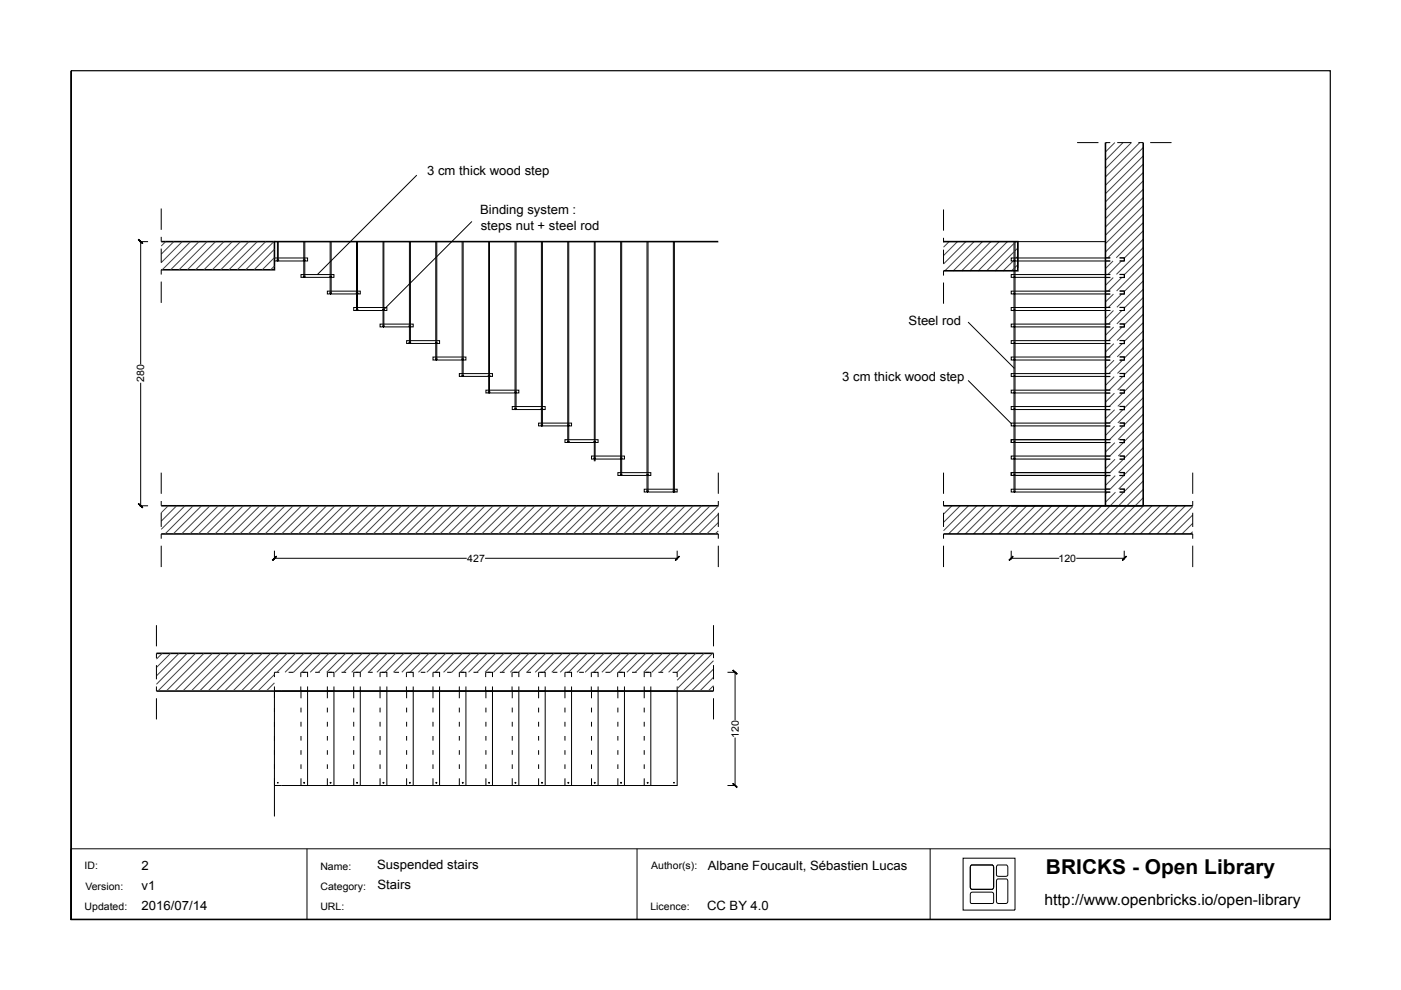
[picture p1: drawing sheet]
<svg xmlns="http://www.w3.org/2000/svg" width="297mm" height="210mm" viewBox="0 0 297 210" stroke-linecap="round" stroke-linejoin="round" font-family="sans-serif">
<path d="M34.2 51.2h24v6h-24M34.2 107.2h118.1M34.2 113.2h118.1" fill="none" stroke="#000" stroke-width=".34"/>
<path d="M200 107.2h.1" fill="none" stroke="#404040" stroke-width=".21"/>
<g fill="none" stroke="#404040" stroke-width=".21">
<path d="M234.6 30.2l-.2 .2M236.4 30.2l-2 2M238.1 30.2l-3.7 3.8M239.9 30.2l-5.5 5.5M241.7 30.2l-7.3 7.3M242.4 31.3l-8 8M242.4 33.1l-8 8M242.4 34.8l-8 8M242.4 36.6l-8 8M242.4 38.4l-8 8M201.2 51.2l-1.2 1.2M203 51.2l-3 3"/>
<path d="M204.8 51.2l-4.8 4.8M206.5 51.2l-6.2 6.2M208.3 51.2l-6.2 6.2M210.1 51.2l-6.2 6.2M211.9 51.2l-6.3 6.2M213.6 51.2l-6.2 6.2M214.8 55.3l-2.1 2.1M215 51.6l-5.8 5.8M215 53.4l-4 4M215 56.9l-.5 .5M215.4 51.2l-.2 .2M215.8 52.6l-.6 .6"/>
<path d="M215.8 54.4l-.4 .3M215.8 56.1l-.6 .6M236 55.3l-1.6 1.6M236 58.9l-1.6 1.6M237.8 55.3l-2.9 2.9M237.8 58.9l-2.8 2.8M242.4 40.1l-8 8M242.4 41.9l-8 8M242.4 43.7l-8 8M242.4 45.4l-8 8M242.4 47.2l-7.5 7.5M242.4 48.9l-5.7 5.8"/>
<path d="M242.4 50.7l-4 4M242.4 52.5l-5.7 5.7M242.4 54.3l-4 3.9M242.4 56l-5.7 5.7M242.4 57.8l-4 4M242.4 59.6l-5.6 5.6M234.4 72.9h.1M236.1 62.4l-1.7 1.6M236.1 65.8l-1.7 1.8M236.1 69.3l-1.7 1.8M237.8 62.4l-2.8 2.8M237.8 65.8l-2.7 2.9"/>
<path d="M242.4 61.3l-4 4M242.4 63.1l-5.6 5.6M201.8 107.2l-1.8 1.8M203.6 107.2l-3.6 3.6M205.3 107.2l-5.3 5.3M207.1 107.2l-6 6M208.9 107.2l-6 6M210.6 107.2l-5.9 6M212.4 107.2l-6 6M214.2 107.2l-6 6M216 107.2l-6 6M217.7 107.2l-6 6"/>
<path d="M219.5 107.2l-6 6M221.3 107.2l-6.1 6M223 107.2l-6 6M224.8 107.2l-6 6M226.5 107.2l-6 6M228.3 107.2l-6 6M230.1 107.2l-6 6M231.8 107.2l-5.9 6M233.6 107.2l-6 6M235.4 107.2l-6 6M237.2 107.2l-6 6M238.9 107.2l-6 6"/>
<path d="M240.7 107.2l-6 6M242.5 107.2l-6 6M244.2 107.2l-6 6M246 107.2l-6 6M247.8 107.2l-6.1 6M249.5 107.2l-6 6M251.3 107.2l-6 6M252.9 107.4l-5.8 5.8M252.9 109.2l-4.1 4M252.9 111l-2.3 2.2M252.9 112.7l-.5 .5"/>
</g>
<path d="M58.2 51.2h94.1M200 51.2h15.8v6.2h-15.8M200 107.2h52.9M200 113.2h52.9M33.2 138.5h118.1M33.2 146.5h118.1" fill="none" stroke="#000" stroke-width=".34"/>
<g fill="none" stroke="#000" stroke-width=".21">
<path d="M58.2 54.7h7v.6h-.5v-.2h-.4v.2v-.1h.4v.1h-6.5zM58.7 55.1h.4v.2v-.1h-.4v.1zM58.8 51.2v4.1M59 51.2v4.1h-.2h.2l-.2-.1M64.3 58.6h.4v.2h-.4zM64.4 55.2h.2h-.2h.2l-.2 .1h.2M64.4 51.2v7.6M64.6 51.2v7.6h-.2h.2l-.2-.1M70 58.7h.2h-.2l.2 .1h-5.9M70 51.2v11.1M70.2 51.2v11.1M70.3 58.7l-.3 .1v-.2h.3v.2h.5v-.6h-7v.6h.5"/>
<path d="M75.6 51.2v14.6M75.8 51.2v14.6h-.2h.2h-.2h.2l-.2-.1M81.2 51.2v18.1M81.4 51.2v18.1l-.2-.1M86.8 51.2v21.6M87 51.2v21.6M92.4 51.2v25.1M92.6 51.2v25.1h-.2h.2h-.2l.2-.1h-.2M98 51.2v28.6M98.2 51.2v28.6h-.2h.2l-.2-.1M103.6 51.2v32.1M103.8 51.2v32.1l-.2-.1"/>
<path d="M109.2 51.2v35.6M109.4 51.2v35.6h-.2h.2h-.2l.2-.1h-.2M114.8 51.2v39.1M115 51.2v39.1M120.4 51.2v42.6M120.6 51.2v42.6h-.2l.2-.1h-.2M126 51.2v46.6M126.2 51.2v46.6M131.6 51.2v49.6M131.8 51.2v49.6M137.2 51.2v53.1M137.4 51.2v53.1h-.2h.2l-.2-.1"/>
<path d="M142.8 51.2v53.1M143 51.2v53.1h-.2h.2l-.2-.1M214.9 58.7l.3 .1zM214.9 55.2h.3v.1h-.3zM215 58.7h.2h-.2l.2 .1M215 55.2h.2h-.2h.2l-.2 .1h.2M215 51.2v53.1M215.2 51.2v53.1h-.2h.2l-.2-.1M215.8 56.8v-5.6h18.6v5.6M235.4 58.2h-21v.6h21M235.4 54.7h-21v.6h21M237.4 58.2h1v.6h-1"/>
<path d="M237.4 54.7h1v.6h-1M69.4 61.7h7v.6h-.5v-.2h-.4v.2h.4h-6.5zM70 62.3v-.2h.3v.2M70 62.2h.2h-.2h.2h-.2l.2 .1M70.3 62.2l-.3 .1M75 65.2h7v.6h-.5v-.2h-.4v.2v-.1h.4v.1h-6.5zM75.5 65.6h.4v.2v-.1h-.4v.1zM75.6 62.2h.2h-.2h.2h-.2l.2 .1M81.1 69.1h.4v.2h-.4zM81.2 65.7h.2h-.2l.2 .1M86.2 72.2h7v.6h-.6v-.2h-.2v.2h.2h-6.4zM86.7 72.8v-.2h.4v.2"/>
<path d="M86.8 69.2h.2h-.2l.2 .1h-5.9M86.8 72.7h.2h-.2h.2h-.2l.2 .1M87.1 69.2l-.4 .1v-.2l.9 .2v-.6h-7v.6h.5M87.1 72.7l-.4 .1M91.8 75.7h7v.6h-.5v-.2h-.4v.2v-.1h.4v.1h-6.5zM92.4 76.1h.2v.2v-.1h-.2v.1zM92.4 72.7h.2h-.2h.2h-.2l.2 .1M97.4 79.2h7v.6h-.5v-.2h-.4v.2h.4h-6.5zM97.9 79.6h.4v.2h-.4zM98 76.2h.2h-.2h.2h-.2l.2 .1M103.6 79.7l.2 .1M214.9 62.2l.3 .1z"/>
<path d="M214.9 65.7h.3v.1h-.3zM214.9 69.2l.3 .1zM214.9 72.7l.3 .1zM214.9 76.2h.3v.1h-.3zM214.9 79.7l.3 .1zM215 62.2h.2h-.2h.2h-.2l.2 .1M215 72.7h.2h-.2h.2h-.2l.2 .1M215 69.2h.2h-.2l.2 .1M215 65.7h.2h-.2h.2l-.2 .1h.2M215 79.7h.2h-.2l.2 .1M215 76.2h.2h-.2h.2h-.2l.2 .1M235.4 61.7h-21v.6h21"/>
<path d="M235.4 72.2h-21v.6h21M235.4 68.7h-21v.6h21M235.4 65.2h-21v.6h21M235.4 79.2h-21v.6h21M235.4 75.7h-21v.6h21M237.4 61.7h1v.6h-1M237.4 72.2h1v.6h-1M237.4 68.7h1v.6h-1M237.4 65.2h1v.6h-1M237.4 79.2h1v.6h-1M237.4 75.7h1v.6h-1M103 82.7h7v.6h-.5v-.2h-.3v.2h.3h-6.5z"/>
<path d="M103.5 83.1h.4v.2h-.4zM109.2 86.6h.3v.2v-.1h-.3v.1zM109.2 83.2h.2h-.2h.2h-.2l.2 .1M114.2 89.7h7v.6h-.5v-.2h-.4v.2h.4h-6.5zM114.7 90.3v-.2h.3v.2M114.8 86.7h.2h-.2h.2h-.2l.2 .1h-5.8M114.8 90.2h.2h-.2l.2 .1M115 86.7h-.3v.1v-.2h.3v.2h.6v-.6h-7v.6h.6M115 90.2l-.3 .1M119.8 93.2h7v.6h-.5v-.2h-.4v.2h.4h-6.5zM120.3 93.6h.4v.2h-.4zM120.4 90.2h.2l-.2 .1h.2"/>
<path d="M125.9 97.1h.4v.2v-.1h-.4v.1zM126 93.7l.2 .1M126 97.2h.2h-.2l.2 .1M131.6 97.2h.2h-.2h.2h-.2l.2 .1h-5.9M131.8 97.2h-.2v.1v-.2h.2v.2h.6v-.6h-7v.6h.5M214.9 83.2l.3 .1zM214.9 86.7h.3v.1h-.3zM214.9 90.2l.3 .1zM214.9 93.7l.3 .1zM214.9 97.2h.3v.1h-.3zM215 83.2h.2h-.2h.2h-.2l.2 .1M215 93.7h.2h-.2h.2h-.2l.2 .1"/>
<path d="M215 90.2h.2h-.2l.2 .1M215 86.7h.2h-.2h.2h-.2l.2 .1M215 97.2h.2h-.2h.2h-.2l.2 .1M235.4 82.7h-21v.6h21M235.4 93.2h-21v.6h21M235.4 89.7h-21v.6h21M235.4 86.2h-21v.6h21M235.4 96.7h-21v.6h21M237.4 82.7h1v.6h-1M237.4 93.2h1v.6h-1M237.4 89.7h1v.6h-1M237.4 86.2h1v.6h-1"/>
<path d="M237.4 96.7h1v.6h-1M131 100.2h7v.6h-.6v-.2h-.3v.2h.3h-6.4zM131.6 100.8v-.2h.2v.2M131.6 100.7h.2h-.2l.2 .1M131.8 100.7l-.2 .1M136.6 103.7h7v.6h-.5v-.2h-.4v.2h.4h-6.5zM137.1 104.1h.3v.2h-.3zM137.2 100.7h.2h-.2l.2 .1M214.9 100.7l.3 .1zM214.9 104.2l.3 .1zM215 100.7h.2h-.2l.2 .1M235.4 100.2h-21v.6h21"/>
<path d="M235.4 103.7h-21v.6h21M237.4 100.2h1v.6h-1M237.4 103.7h1v.6h-1M58.2 146.5h7v20h-7v-1.5M58.2 145.5v2.5M58.2 150v1.1M58.2 153v1.1M58.2 156v1M58.2 159.1v.9M59.2 142.5h-1v1.1M61.2 142.5h1M63.8 142.5v1.1"/>
<path d="M63.8 145.5v1M63.8 142.5h1M63.8 150v1.1M63.8 153v1.1M63.8 156v1M63.8 159.1v.9M64.2 142.5h1v1.1M65.2 146.5h5.6v20h-7v-1.5M65.2 146.5h-1.4v1.5M65.2 145.5v1M66.8 142.5h1M69.4 146.5h1.4"/>
<path d="M69.4 145.5v2.5M69.4 150v1.1M69.4 153v1.1M69.4 156v1M69.4 159.1v.9M69.8 142.5h1v1.1M70.4 142.5h-1v1.1M70.8 146.5h5.6v20h-7v-1.5M70.8 145.5v1M72.4 142.5h1M75 146.5h1.4M75 145.5v2.5"/>
<path d="M75 150v1.1M75 153v1.1M75 156v1M75 159.1v.9M75.4 142.5h1v1.1M76 142.5h-1v1.1M76.4 146.5h5.6v20h-7v-1.5M76.4 145.5v1M78 142.5h1M80.6 146.5h1.4M80.6 145.5v2.5M80.6 150v1.1"/>
<path d="M80.6 153v1.1M80.6 156v1M80.6 159.1v.9M81 142.5h1v1.1M81.6 142.5h-1v1.1M82 146.5h5.6v20h-7v-1.5M82 145.5v1M83.6 142.5h1M86.2 145.5v2.5M86.2 146.5h1.4M86.2 150v1.1M86.2 153v1.1"/>
<path d="M86.2 156v1M86.2 159.1v.9M86.6 142.5h1v1.1M87.2 142.5h-1v1.1M87.6 146.5h5.6v20h-7v-1.5M87.6 145.5v1M89.2 142.5h1M91.8 146.5h1.4M91.8 145.5v2.5M91.8 150v1.1M91.8 153v1.1M91.8 156v1"/>
<path d="M91.8 159.1v.9M92.2 142.5h1v1.1M92.8 142.5h-1v1.1M93.2 146.5h5.6v20h-7v-1.5M93.2 145.5v1M94.8 142.5h1M97.4 146.5h1.4M97.4 145.5v2.5M97.4 150v1.1M97.4 153v1.1M97.4 156v1M97.4 159.1v.9"/>
<path d="M97.8 142.5h1v1.1M98.4 142.5h-1v1.1M98.8 146.5h5.6v20h-7v-1.5M98.8 145.5v1M100.4 142.5h1M103 142.5v1.1M103 145.5v1M103 150v1.1M103 153v1.1M103 156v1M103 159.1v.9M103 142.5h1"/>
<path d="M103.4 142.5h1v1.1M104.4 146.5h5.6v20h-7v-1.5M104.4 146.5h-1.4v1.5M104.4 145.5v1M106 142.5h1M108.6 142.5v1.1M108.6 145.5v1M108.6 142.5h1M108.6 150v1.1M108.6 153v1.1M108.6 156v1M108.6 159.1v.9"/>
<path d="M109 142.5h1v1.1M110 146.5h5.6v20h-7v-1.5M110 145.5v1M110 146.5h-1.4v1.5M111.6 142.5h1M114.2 146.5h1.4M114.2 145.5v2.5M114.2 150v1.1M114.2 153v1.1M114.2 156v1M114.2 159.1v.9M114.6 142.5h1v1.1"/>
<path d="M115.2 142.5h-1v1.1M115.6 146.5h5.6v20h-7v-1.5M115.6 145.5v1M117.2 142.5h1M119.8 146.5h1.4M119.8 145.5v2.5M119.8 150v1.1M119.8 153v1.1M119.8 156v1M119.8 159.1v.9M120.2 142.5h1v1.1M120.8 142.5h-1v1.1"/>
<path d="M121.2 146.5h5.6v20h-7v-1.5M121.2 145.5v1M122.8 142.5h1M125.4 142.5v1.1M125.4 145.5v1M125.4 142.5h1M125.4 150v1.1M125.4 153v1.1M125.4 156v1M125.4 159.1v.9M125.8 142.5h1v1.1M126.8 146.5h5.6v20h-7v-1.5"/>
<path d="M126.8 146.5h-1.4v1.5M126.8 145.5v1M128.4 142.5h1M131 145.5v2.5M131 146.5h1.4M131 150v1.1M131 153v1.1M131 156v1M131 159.1v.9M131.4 142.5h1v1.1M132 142.5h-1v1.1M132.4 146.5h5.6v20h-7v-1.5"/>
<path d="M132.4 145.5v1M134 142.5h1M136.6 146.5h1.4M136.6 145.5v2.5M136.6 150v1.1M136.6 153v1.1M136.6 156v1M136.6 159.1v.9M137 142.5h1v1.1M137.6 142.5h-1v1.1M138 146.5h5.6v20h-7v-1.5M138 145.5v1"/>
<path d="M139.6 142.5h1M142.6 142.5h1v1.1M143.6 145.5v1M58.2 162.1v.9M58.8 165.9h.2l-.1 .1zM63.8 162.1v.9M64.4 165.9h.2l-.1 .1zM69.4 162.1v.9M70 165.9h.2l-.1 .1zM75 162.1v.9M75.6 165.9h.2v.1zM80.6 162.1v.9"/>
<path d="M81.2 165.9h.2l-.1 .1zM86.2 162.1v.9M86.8 165.9h.2l-.1 .1zM91.8 162.1v.9M92.4 165.9h.2v.1zM97.4 162.1v.9M98 165.9h.2l-.1 .1zM103 162.1v.9M103.6 165.9h.2l-.1 .1zM108.6 162.1v.9M109.2 165.9h.2l-.1 .1zM114.2 162.1v.9"/>
<path d="M114.8 165.9h.2v.1zM119.8 162.1v.9M120.4 165.9h.2l-.1 .1zM125.4 162.1v.9M126 165.9h.2l-.1 .1zM131 162.1v.9M131.6 165.9h.2l-.1 .1zM136.6 162.1v.9M137.2 165.9h.2v.1zM142.8 165.9h.2l-.1 .1z"/>
</g>
<g fill="none" stroke="#404040" stroke-width=".21">
<path d="M35.1 51.2l-.9 1M36.9 51.2l-2.7 2.7M38.6 51.2l-4.4 4.5M40.4 51.2l-6 6M42.2 51.2l-6 6M43.9 51.2l-5.9 6M45.7 51.2l-6 6M47.5 51.2l-6 6M49.3 51.2l-6.1 6M51 51.2l-6 6M52.8 51.2l-6 6M54.5 51.2l-6 6"/>
<path d="M56.3 51.2l-6 6M58.1 51.2l-6 6M58.2 52.8l-4.3 4.4M58.2 54.6l-2.6 2.6M58.2 56.4l-.8 .8M234.4 76.4h.1M236.2 72.9l-1.8 1.7M236.2 76.4l-1.8 1.8M236.2 79.8l-1.8 1.9M237.9 69.3l-2.8 2.9M237.9 72.9l-2.8 2.8M238 76.4l-2.9 2.8"/>
<path d="M238 79.8l-2.8 2.9M242.4 64.9l-4 3.9M242.4 66.6l-5.6 5.6M242.4 68.4l-4 4M242.4 70.2l-5.5 5.5M242.4 71.9l-4 4M242.4 73.7l-5.5 5.5M242.4 75.5l-4 3.9M242.4 77.3l-5.4 5.4M242.4 79l-4 4M234.5 83.4l-.1 .1M234.5 86.9l-.1 .1"/>
<path d="M234.6 90.3l-.2 .3M234.6 93.9l-.2 .2M234.6 97.4l-.2 .2M236.3 83.4l-1.9 1.9M236.3 86.9l-1.9 1.9M236.3 90.3l-1.9 2M236.4 93.9l-2 1.9M236.4 97.4l-2 2M238 83.4l-2.8 2.8M238.1 86.9l-2.8 2.8M238.1 90.3l-2.8 2.9M238.1 93.9l-2.8 2.8"/>
<path d="M238.2 97.4l-2.8 2.8M242.4 80.8l-5.4 5.4M242.4 82.6l-4 3.9M242.4 84.3l-5.4 5.4M242.4 86.1l-4 4M242.4 87.8l-5.4 5.4M242.4 89.6l-4 4M242.4 91.4l-5.3 5.3M242.4 93.1l-4 4M242.4 94.9l-5.3 5.3M242.4 96.7l-4 3.9M242.4 98.5l-5.2 5.2"/>
<path d="M35.7 107.2l-1.5 1.5M37.4 107.2l-3.2 3.3M39.2 107.2l-5 5M41 107.2l-6 6M42.7 107.2l-6 6M44.5 107.2l-6 6M46.3 107.2l-6 6M48 107.2l-5.9 6M49.8 107.2l-6 6M51.6 107.2l-6 6M53.4 107.2l-6.1 6M55.1 107.2l-6 6"/>
<path d="M56.9 107.2l-6 6M58.7 107.2l-6.1 6M60.4 107.2l-6 6M62.2 107.2l-6 6M63.9 107.2l-6 6M65.7 107.2l-6 6M67.5 107.2l-6 6M69.2 107.2l-5.9 6M71 107.2l-6 6M72.8 107.2l-6 6M74.6 107.2l-6 6M76.3 107.2l-6 6"/>
<path d="M78.1 107.2l-6 6M79.9 107.2l-6 6M81.6 107.2l-6 6M83.4 107.2l-6 6M85.2 107.2l-6.1 6M86.9 107.2l-6 6M88.7 107.2l-6 6M90.4 107.2l-5.9 6M92.2 107.2l-6 6M94 107.2l-6 6M95.8 107.2l-6 6M97.5 107.2l-6 6"/>
<path d="M99.3 107.2l-6 6M101.1 107.2l-6 6M102.8 107.2l-6 6M104.6 107.2l-6 6M106.4 107.2l-6 6M108.1 107.2l-6 6M109.9 107.2l-6 6M111.7 107.2l-6 6M113.4 107.2l-6 6M115.2 107.2l-6 6M117 107.2l-6 6M118.7 107.2l-5.9 6"/>
<path d="M120.5 107.2l-6 6M122.3 107.2l-6 6M124.1 107.2l-6.1 6M125.8 107.2l-6 6M127.6 107.2l-6 6M129.3 107.2l-6 6M131.1 107.2l-6 6M132.9 107.2l-6 6M134.6 107.2l-6 6M136.4 107.2l-6 6M138.2 107.2l-6 6M139.9 107.2l-5.9 6"/>
<path d="M141.7 107.2l-6 6M143.5 107.2l-6 6M145.3 107.2l-6 6M147 107.2l-6 6M148.8 107.2l-6 6M150.6 107.2l-6.1 6M152.3 107.3l-6 5.9M152.3 109l-4.2 4.2M152.3 110.8l-2.5 2.4M152.3 112.6l-.7 .6M234.7 100.8l-.3 .3M234.7 104.4l-.3 .3"/>
<path d="M236.5 100.8l-2.1 2.1M236.5 104.4l-2.1 2.1M238.2 100.8l-2.8 2.9M238.2 104.4l-2.8 2.8M242.4 100.2l-4 4M242.4 102l-5.2 5.2M242.4 103.8l-3.5 3.4M242.4 105.5l-1.7 1.7M34.4 138.5l-1.2 1.2M36.2 138.5l-3 3M38 138.5l-4.8 4.8M39.7 138.5l-6.5 6.6"/>
<path d="M41.5 138.5l-8 8M43.2 138.5l-8 8M45 138.5l-8 8M46.8 138.5l-8 8M48.5 138.5l-8 8M50.3 138.5l-8 8M52.1 138.5l-8 8M53.8 138.5l-8 8M55.6 138.5l-8 8M57.4 138.5l-8 8M59.2 138.5l-8 8M60.9 138.5l-8 8"/>
<path d="M62.7 138.5l-4 4M64.5 138.5l-4.1 4M66.2 138.5l-4 4M68 138.5l-4 4M69.7 138.5l-3.9 4M71.5 138.5l-4 4M73.3 138.5l-4 4M75 138.5l-3.9 4M76.8 138.5l-4 4M78.6 138.5l-4 4M80.4 138.5l-4.1 4M82.1 138.5l-4 4"/>
<path d="M83.9 138.5l-4 4M85.7 138.5l-4.1 4M87.4 138.5l-4 4M89.2 138.5l-4 4M91 138.5l-4 4M92.7 138.5l-4 4M94.5 138.5l-4 4M96.2 138.5l-3.9 4M98 138.5l-4 4M99.8 138.5l-4 4M101.6 138.5l-4 4M103.3 138.5l-4 4"/>
<path d="M105.1 138.5l-4 4M106.9 138.5l-4.1 4M108.6 138.5l-4 4M110.4 138.5l-4 4M112.2 138.5l-4 4M113.9 138.5l-4 4M115.7 138.5l-4 4M117.5 138.5l-4 4M119.2 138.5l-3.9 4M121 138.5l-4 4M122.8 138.5l-4 4M124.5 138.5l-4 4"/>
<path d="M126.3 138.5l-4 4M128.1 138.5l-4 4M129.9 138.5l-4.1 4M131.6 138.5l-4 4M133.4 138.5l-4 4M135.1 138.5l-4 4M136.9 138.5l-4 4M138.7 138.5l-4 4M140.4 138.5l-3.9 4M142.2 138.5l-4 4M144 138.5l-4 4M145.7 138.5l-3.9 4"/>
<path d="M147.5 138.5l-4 4M149.3 138.5l-5.7 5.7M151.1 138.5l-7.5 7.5M58.2 143l-3.5 3.5M58.2 144.8l-1.7 1.7M151.3 140.1l-6.5 6.4M151.3 141.9l-4.7 4.6M151.3 143.6l-2.9 2.9M151.3 145.4l-1.2 1.1"/>
</g>
<path d="M234.4 30.2v77h8v-77" fill="none" stroke="#000" stroke-width=".34"/>
<g fill="none" stroke="#000" stroke-width=".21">
<path d="M88.4 37.1l-21.1 21.1M228.4 30.2h4.5M234.4 30.2h1M236.9 30.2h3M241.4 30.2h1M243.9 30.2h4.5M29.5 51.2h1.9M29.8 51.2v26.1M34.2 44.2v4.5M34.2 50.2v1M34.2 52.7v3M34.2 57.2v1"/>
<path d="M34.2 59.7v4.5M100.1 47l-18.8 18.7M200 44.4v4.5M200 50.4v1M200 52.9v3M200 57.4v1M200 59.9v4.5M234.4 58.9h1M234.4 58.2h1M234.4 55.3h1M234.4 54.7h1M237.4 58.2h1v.7h-1"/>
<path d="M237.4 54.7h1v.6h-1M205.3 68.3l9.8 9.8M234.4 79.8h1M234.4 79.2h1M234.4 62.4h1M234.4 61.7h1M234.4 65.8h1M234.4 65.2h1M234.4 69.3h1M234.4 68.7h1M234.4 72.9h1M234.4 72.2h1"/>
<path d="M234.4 76.4h1M234.4 75.7h1M237.4 79.2h1v.6h-1M237.4 61.7h1v.7h-1M237.4 65.2h1v.6h-1M237.4 68.7h1v.6h-1M237.4 72.2h1v.7h-1M237.4 75.7h1v.7h-1M29.8 81.2v26M205.3 80.7l9.1 9.1M234.4 83.4h1M234.4 82.7h1"/>
<path d="M234.4 86.9h1M234.4 86.2h1M234.4 90.3h1M234.4 89.7h1M234.4 93.9h1M234.4 93.2h1M234.4 97.4h1M234.4 96.7h1M237.4 82.7h1v.7h-1M237.4 86.2h1v.7h-1M237.4 89.7h1v.6h-1M237.4 93.2h1v.7h-1"/>
<path d="M237.4 96.7h1v.7h-1M29.5 107.2h1.9M34.2 100.2v4.5M34.2 106.2v1M34.2 108.7v3M34.2 113.2v1M34.2 115.7v4.5M58.2 116.8v1.9M58.2 118.4h40.8M102.8 118.4h40.8M143.6 116.8v1.9M152.3 100.2v4.5"/>
<path d="M152.3 106.2v1M152.3 108.7v3M152.3 113.2v1M152.3 115.7v4.5M200 100.2v4.5M200 106.2v1M200 108.7v3M200 113.2v1M200 115.7v4.5M214.4 118.4h10.2M214.4 116.8v1.9M228.2 118.4h10.2"/>
<path d="M234.4 100.8h1M234.4 100.2h1M234.4 104.4h1M234.4 103.7h1M237.4 100.2h1v.6h-1M237.4 103.7h1v.7h-1M238.4 116.8v1.9M252.9 100.2v4.5M252.9 106.2v1M252.9 108.7v3M252.9 113.2v1M252.9 115.7v4.5"/>
<path d="M33.2 132.6v4.4M33.2 138.5v1M151.3 132.6v4.4M151.3 138.5v1M33.2 141v3M33.2 145.5v1M33.2 148v4.5M58.2 146.5v26.6M151.3 141v3M151.3 145.5v1M151.3 148v4.5M154.2 142.5h1.9"/>
<path d="M155.9 142.5v10.2M155.9 156.4v10.1M15.1 180h266.9v15h-266.9zM65.1 180v15M135.1 180v15M154.2 166.5h1.9M197.2 180v15M15.1 195h266.9M204.2 182h11v11h-11zM205.8 183.5l.2-.1h3.6a.78 .78 0 0 1 1.1 .5v3.6a.81 .81 0 0 1-.5 1.1h-3.4a.78 .78 0 0 1-1.1-.5v-4.3zM205.8 189.3l.3-.1h3.5a.69 .69 0 0 1 .8 0 .69 .69 0 0 1 .3 .6v1.2a.43 .43 0 0 1-.1 .5 .43 .43 0 0 1-.5 .1h-3.3a.96 .96 0 0 1-1.1-.3v-1.7zM211.4 186.4h1.6a.56 .56 0 0 1 .6 .1 .56 .56 0 0 1 .1 .7v3.3a.81 .81 0 0 1-.5 1.1h-1.3a.59 .59 0 0 1-.6-.2 .59 .59 0 0 1 0-.7v-3.9z"/>
<path d="M211.4 183.5l.1-.1h1.5a.52 .52 0 0 1 .7 .7v1.1a.47 .47 0 0 1-.1 .5 .47 .47 0 0 1-.6 .1h-1.1a.47 .47 0 0 1-.5-.1 .47 .47 0 0 1-.1-.5z"/>
</g>
<path d="M15.1 15h266.9v180h-266.9v-180v180h266.9h-266.9v-15" fill="none" stroke="#000" stroke-width=".25"/>
<g fill="#000" stroke="#000" stroke-width=".21">
<path d="M29.4 50.8l.8 .9v-.1zM29.4 50.8l.8 .8z"/>
<path d="M29.4 106.8v.1l.8 .7zM29.4 106.9l.8 .7v.1z"/>
<path d="M58.6 117.9l-.8 .9 .9-.8zM57.8 118.7l.8-.8-.8 .9z"/>
<path d="M143.2 118.7v.1l.8-.9zM144 117.9v.1l-.8 .8z"/>
<path d="M214.7 117.9l-.7 .9 .8-.8zM213.9 118.7l.8-.8-.7 .9z"/>
<path d="M237.9 118.7l.1 .1 .7-.9zM238.7 117.9l.1 .1-.8 .8z"/>
<path d="M155.4 142.2l.8 .8 .1-.1zM155.4 142.2l.1-.1 .8 .8z"/>
<path d="M155.5 166.1l-.1 .1 .9 .7zM155.4 166.2l.9 .7-.1 .1z"/>
</g>
<text font-size="4.3" x="221.8" y="185.3">BRICKS - Open Library</text>
<text font-size="3.3" x="221.5" y="191.9">http://www.openbricks.io/open-library</text>
<g font-size="2.7">
<text x="90.6" y="37.2">3 cm thick wood step</text>
<text x="101.8" y="45.5">Binding system :</text>
<text x="101.9" y="48.8">steps nut + steel rod</text>
<text x="192.6" y="68.9">Steel rod</text>
<text x="178.6" y="80.9">3 cm thick wood step</text>
<text x="30" y="184.4">2</text>
<text x="79.9" y="184.3">Suspended stairs</text>
<text x="150.1" y="184.4">Albane Foucault, Sébastien Lucas</text>
<text x="30" y="188.7">v1</text>
<text x="80" y="188.5">Stairs</text>
<text x="30" y="192.9">2016/07/14</text>
<text x="149.9" y="192.9">CC BY 4.0</text>
</g>
<g font-size="2.2">
<text x="30.6" y="81" transform="rotate(-90 30.6 81)">280</text>
<text x="99.1" y="119.2">427</text>
<text x="224.4" y="119.2">120</text>
<text x="156.6" y="156.5" transform="rotate(-90 156.6 156.5)">120</text>
<text x="17.9" y="184.3">ID:</text>
<text x="67.9" y="184.4">Name:</text>
<text x="138.1" y="184.3">Author(s):</text>
<text x="18.1" y="188.6">Version:</text>
<text x="68" y="188.7">Category:</text>
<text x="17.9" y="192.9">Updated:</text>
<text x="67.9" y="192.9">URL:</text>
<text x="137.9" y="192.9">Licence:</text>
</g>
</svg>
